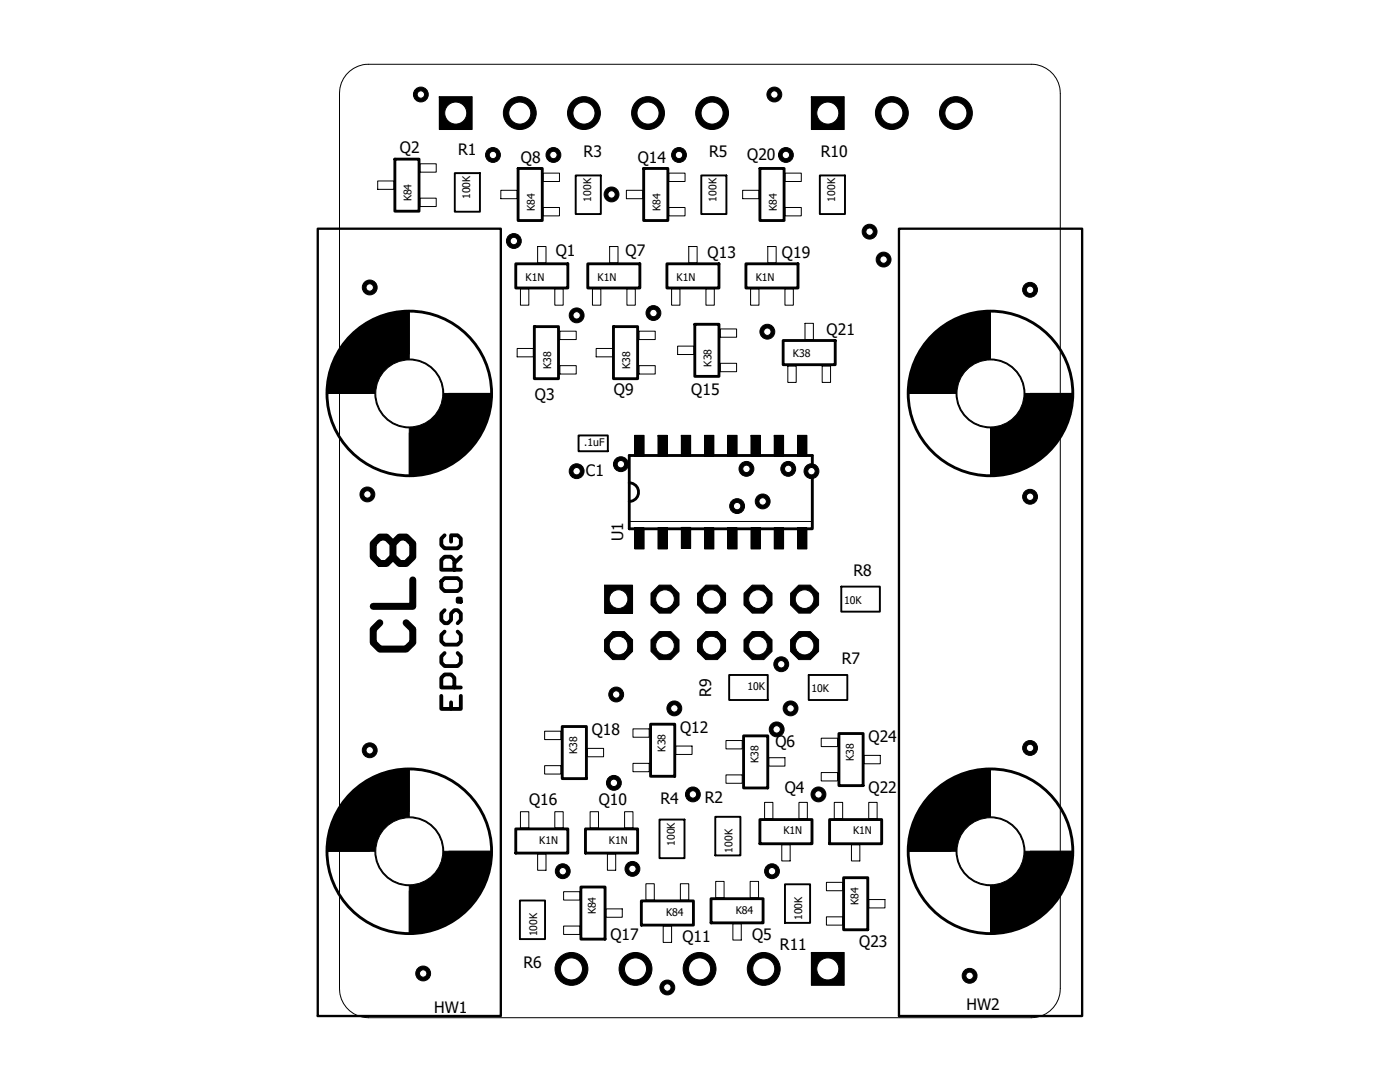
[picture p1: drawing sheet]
<svg xmlns="http://www.w3.org/2000/svg" width="279mm" height="216mm" viewBox="0 0 279 216" stroke-linecap="round" stroke-linejoin="round" font-family="sans-serif">
<path d="M59.4 4.2l160.5 207.5M219.9 4.2l-160.5 207.5" fill="none" stroke="#fff" stroke-width=".2"/>
<path d="M74.5 108.5l1.3-1.3h1.3l1.3 1.3 1.3-1.3h1.3l1.4 1.3v2.6l-1.4 1.3h-1.3l-1.3-1.3-1.3 1.3h-1.3l-1.3-1.3zM78.4 108.5v2.6M82.4 115.7v5.3h-7.9M75.8 124.3l-1.3 1.3v2.6l1.3 1.3h5.2l1.4-1.3v-2.6l-1.4-1.3" fill="none" stroke="#000" stroke-width="1.4"/>
<path d="M88.1 116l.6-.6h2.6l.7 .6v1.3l-.7 .6h-2.6l-.6-.6zM88.7 106.8l-.6 .7v1.3l.6 .6h2.6l.7-.6v-1.3l-.7-.7h-1.3v1.3M90.7 113.7v-2l-.7-.6h-1.3l-.6 .6v2h3.9M91.3 119.4h.7v.7h-.7zM92 111.1l-1.3 1.3M88.1 138.9v2.6h3.9v-2.6M88.7 130.3l-.6 .7v1.2l.6 .7h2.6l.7-.7v-1.2l-.7-.7M88.7 126l-.6 .7v1.3l.6 .6h2.6l.7-.6v-1.3l-.7-.7M88.7 121.8l-.6 .6v1.3l.6 .7h.7l.6-.7v-1.3l.7-.6h.6l.7 .6v1.3l-.7 .7M90.7 137.2v-2l-.7-.6h-1.3l-.6 .6v2h3.9M90 140.1v1.4" fill="none" stroke="#000" stroke-width=".76"/>
<g fill="none" stroke="#000" stroke-width=".2">
<path d="M161.9 19.3h6.6v6.5h-6.6zM161.9 19.3h.1M75.4 36.1h3.2v1.7h-3.2zM83.8 39.5h3.3v1.7h-3.3zM83.8 32.7h3.3v1.7h-3.3zM99.9 38h3.3v1.6h-3.3zM108.4 34.5h3.3v1.7h-3.3zM125 38h3.3v1.6h-3.3zM133.5 34.5h3.2v1.7h-3.2zM148.2 38h3.3v1.6h-3.3zM156.7 34.5h3.2v1.7h-3.2zM103.9 57.6h1.6v3.3h-1.6z"/>
<path d="M107.3 49.2h1.7v3.3h-1.7zM108.4 41.4h3.3v1.7h-3.3zM110.7 57.6h1.7v3.3h-1.7zM118.2 57.6h1.7v3.3h-1.7zM121.7 49.2h1.6v3.3h-1.6zM125.1 57.6h1.7v3.3h-1.7zM133.5 41.4h3.2v1.7h-3.2zM134 57.6h1.7v3.3h-1.7zM137.5 49.2h1.6v3.3h-1.6zM140.9 57.6h1.7v3.3h-1.7zM149.8 57.6h1.7v3.3h-1.7zM153.2 49.2h1.7v3.3h-1.7z"/>
<path d="M156.7 41.4h3.2v1.7h-3.2zM156.7 57.6h1.6v3.3h-1.6zM65.4 78.5h8.4M70 66.9a16.4 16.4 0 0 1 11.7-4.8v14.3a2.11 2.11 0 0 0-2.2 2.1h-14.2a16.2 16.2 0 0 1 4.7-11.6zM79.2 75.8a3.6 3.6 0 0 1 5.7 1 3.6 3.6 0 0 1-2.3 5.2 3.6 3.6 0 0 1-4.5-3.5h1.6a1.95 1.95 0 0 1 2.9-1.7 1.95 1.95 0 0 1 .2 3.4 1.95 1.95 0 0 1-3-1.4l-.1-.3h-1.6a3.5 3.5 0 0 1 1.1-2.7zM81.7 62.3v8.3M89.6 78.5h8.3M103.2 69.5h3.2v1.7h-3.2zM111.7 66.1h3.3v1.7h-3.3zM111.7 73h3.3v1.6h-3.3zM119 69.5h3.2v1.7h-3.2zM127.5 66.1h3.3v1.7h-3.3z"/>
<path d="M127.5 73h3.3v1.6h-3.3zM135.2 69.1h3.3v1.6h-3.3zM143.8 65.6h3.2v1.7h-3.2zM143.8 72.5h3.2v1.7h-3.2zM157.2 73h1.7v3.3h-1.7zM160.7 64.5h1.6v3.3h-1.6zM164.1 73h1.7v3.3h-1.7zM181.4 78.5h8.4M186.1 66.9a16.4 16.4 0 0 1 11.6-4.8v14.3a2.11 2.11 0 0 0-2.1 2.1h-14.3a16.4 16.4 0 0 1 4.8-11.6zM195.3 75.8a3.6 3.6 0 0 1 5.6 1 3.6 3.6 0 0 1-2.4 5.2 3.6 3.6 0 0 1-4.4-3.5h1.6a1.95 1.95 0 0 1 2.8-1.8 1.95 1.95 0 0 1 .4 3.3 1.95 1.95 0 0 1-3.1-1.2l-.1-.3h-1.6a3.6 3.6 0 0 1 1.2-2.7zM197.7 62.3v8.3M205.6 78.5h8.3"/>
<path d="M81.7 80.6a2.12 2.12 0 0 0 2.1-2.1h14.3a16.4 16.4 0 0 1-16.4 16.4zM81.7 86.4v8.4M126.7 86.9h1.8v4.2h-1.8zM126.7 86.9h.1M131.3 86.9h1.9v4.2h-1.9zM131.3 86.9h.1M136 86.9h1.8v4.2h-1.8zM136 86.9h.1M140.6 86.9h1.9v4.2h-1.9zM140.6 86.9h.1M145.2 86.9h1.9v4.2h-1.9zM145.2 86.9h.1"/>
<path d="M149.9 86.9h1.8v4.2h-1.8zM149.9 86.9h.1M154.5 86.9h1.9v4.2h-1.9zM154.5 86.9h.1M159.2 86.9h1.8v4.2h-1.8zM159.2 86.9h.1M197.7 80.6a2.11 2.11 0 0 0 2.1-2.1h14.3a16.4 16.4 0 0 1-16.4 16.4zM197.7 86.4v8.4M125.6 104.1h36.5M126.7 105.3h1.8v4.2h-1.8zM126.7 105.3h.1M131.3 105.3h1.9v4.2h-1.9z"/>
<path d="M131.3 105.3h.1M136 105.2h1.8v4.2h-1.8zM136 105.2h.1M140.6 105.3h1.9v4.2h-1.9zM140.6 105.3h.1M145.2 105.3h1.9v4.2h-1.9zM145.2 105.3h.1M149.9 105.3h1.8v4.2h-1.8zM149.9 105.3h.1M154.5 105.3h1.9v4.2h-1.9zM154.5 105.3h.1M159.2 105.3h1.8v4.2h-1.8z"/>
<path d="M159.2 105.3h.1M70.1 158.2a16.3 16.3 0 0 1 11.6-4.8v14.3a2.13 2.13 0 0 0-2.2 2.2h-14.2a16.2 16.2 0 0 1 4.8-11.7zM81.7 153.6v8.4M108.7 152.8h3.2v1.7h-3.2zM108.7 145.9h3.2v1.7h-3.2zM117.2 149.3h3.3v1.7h-3.3zM126.3 152.3h3.3v1.7h-3.3zM126.3 145.4h3.3v1.7h-3.3zM134.9 148.9h3.2v1.6h-3.2zM144.9 154.6h3.2v1.7h-3.2zM144.9 147.8h3.2v1.6h-3.2zM153.4 151.2h3.3v1.7h-3.3z"/>
<path d="M163.9 154.2h3.3v1.6h-3.3zM163.9 147.3h3.3v1.7h-3.3zM172.4 150.7h3.3v1.7h-3.3zM186.1 158.2a16.3 16.3 0 0 1 11.6-4.8v14.3a2.13 2.13 0 0 0-2.1 2.2h-14.3a16.4 16.4 0 0 1 4.8-11.7zM197.7 153.6v8.4M65.4 169.9h8.4M79.2 167.2a3.6 3.6 0 0 1 5.7 .9 3.6 3.6 0 0 1-2.3 5.2 3.6 3.6 0 0 1-4.5-3.4h1.6a1.95 1.95 0 0 1 2.9-1.7 1.95 1.95 0 0 1 .2 3.3 1.95 1.95 0 0 1-3-1.3l-.1-.3h-1.6a3.5 3.5 0 0 1 1.1-2.7zM81.7 177.8v8.3M83.8 169.9h14.3a16.4 16.4 0 0 1-16.4 16.4v-14.3a2.15 2.15 0 0 0 2.1-2.1zM89.6 169.9h8.3M103.9 162h1.6v3.2h-1.6zM107.3 170.4h1.7v3.3h-1.7z"/>
<path d="M110.7 162h1.7v3.2h-1.7zM112.5 177.9h3.2v1.7h-3.2zM117.8 162h1.6v3.2h-1.6zM121.2 170.4h1.7v3.3h-1.7zM124.7 162h1.6v3.2h-1.6zM128.9 176.3h1.7v3.3h-1.7zM135.8 176.3h1.7v3.3h-1.7zM142.8 175.9h1.7v3.2h-1.7zM149.7 175.9h1.7v3.2h-1.7zM152.6 160.1h1.6v3.2h-1.6zM156 168.6h1.7v3.2h-1.7zM159.4 160.1h1.7v3.2h-1.7z"/>
<path d="M164.9 176.1h3.3v1.6h-3.3zM166.5 160.1h1.7v3.2h-1.7zM169.9 168.6h1.7v3.2h-1.7zM173.4 160.1h1.6v3.2h-1.6zM173.4 179.5h3.2v1.7h-3.2zM181.4 169.9h8.4M195.2 167.2a3.6 3.6 0 0 1 5.7 1 3.6 3.6 0 0 1-2.3 5.2 3.6 3.6 0 0 1-4.5-3.5h1.6a1.95 1.95 0 0 1 2.8-1.9 1.95 1.95 0 0 1 .4 3.3 1.95 1.95 0 0 1-3.1-1.1l-.1-.3h-1.6a3.7 3.7 0 0 1 1.1-2.7zM197.7 172a2.13 2.13 0 0 0 2.1-2.1h14.3a16.4 16.4 0 0 1-16.4 16.4zM197.7 177.8v8.3M205.6 169.9h8.3M112.5 184.8h3.2v1.7h-3.2zM120.9 181.4h3.3v1.6h-3.3z"/>
<path d="M132.4 184.8h1.6v3.2h-1.6zM146.3 184.3h1.6v3.3h-1.6zM164.9 182.9h3.3v1.7h-3.3z"/>
</g>
<g fill="#000">
<path d="M79.2 75.8a3.6 3.6 0 0 1 5.7 1 3.6 3.6 0 0 1-2.3 5.2 3.6 3.6 0 0 1-4.5-3.5h1.6a1.95 1.95 0 0 1 2.9-1.7 1.95 1.95 0 0 1 .2 3.4 1.95 1.95 0 0 1-3-1.4l-.1-.3h-1.6a3.5 3.5 0 0 1 1.1-2.7z" fill-rule="evenodd"/>
<path d="M70 66.9a16.4 16.4 0 0 1 11.7-4.8v14.3a2.11 2.11 0 0 0-2.2 2.1h-14.2a16.2 16.2 0 0 1 4.7-11.6z" fill-rule="evenodd"/>
<path d="M195.3 75.8a3.6 3.6 0 0 1 5.6 1 3.6 3.6 0 0 1-2.4 5.2 3.6 3.6 0 0 1-4.4-3.5h1.6a1.95 1.95 0 0 1 2.8-1.8 1.95 1.95 0 0 1 .4 3.3 1.95 1.95 0 0 1-3.1-1.2l-.1-.3h-1.6a3.6 3.6 0 0 1 1.2-2.7z" fill-rule="evenodd"/>
<path d="M186.1 66.9a16.4 16.4 0 0 1 11.6-4.8v14.3a2.11 2.11 0 0 0-2.1 2.1h-14.3a16.4 16.4 0 0 1 4.8-11.6z" fill-rule="evenodd"/>
<path d="M81.7 80.6a2.12 2.12 0 0 0 2.1-2.1h14.3a16.4 16.4 0 0 1-16.4 16.4z" fill-rule="evenodd"/>
<path d="M197.7 80.6a2.11 2.11 0 0 0 2.1-2.1h14.3a16.4 16.4 0 0 1-16.4 16.4z" fill-rule="evenodd"/>
<path d="M79.2 167.2a3.6 3.6 0 0 1 5.7 .9 3.6 3.6 0 0 1-2.3 5.2 3.6 3.6 0 0 1-4.5-3.4h1.6a1.95 1.95 0 0 1 2.9-1.7 1.95 1.95 0 0 1 .2 3.3 1.95 1.95 0 0 1-3-1.3l-.1-.3h-1.6a3.5 3.5 0 0 1 1.1-2.7z" fill-rule="evenodd"/>
<path d="M83.8 169.9h14.3a16.4 16.4 0 0 1-16.4 16.4v-14.3a2.15 2.15 0 0 0 2.1-2.1z" fill-rule="evenodd"/>
<path d="M70.1 158.2a16.3 16.3 0 0 1 11.6-4.8v14.3a2.13 2.13 0 0 0-2.2 2.2h-14.2a16.2 16.2 0 0 1 4.8-11.7z" fill-rule="evenodd"/>
<path d="M195.2 167.2a3.6 3.6 0 0 1 5.7 1 3.6 3.6 0 0 1-2.3 5.2 3.6 3.6 0 0 1-4.5-3.5h1.6a1.95 1.95 0 0 1 2.8-1.9 1.95 1.95 0 0 1 .4 3.3 1.95 1.95 0 0 1-3.1-1.1l-.1-.3h-1.6a3.7 3.7 0 0 1 1.1-2.7z" fill-rule="evenodd"/>
<path d="M197.7 172a2.13 2.13 0 0 0 2.1-2.1h14.3a16.4 16.4 0 0 1-16.4 16.4z" fill-rule="evenodd"/>
<path d="M186.1 158.2a16.3 16.3 0 0 1 11.6-4.8v14.3a2.13 2.13 0 0 0-2.1 2.2h-14.3a16.4 16.4 0 0 1 4.8-11.7z" fill-rule="evenodd"/>
</g>
<g fill="none" stroke="#000" stroke-width=".57">
<path d="M78.8 31.7h4.8v10.4h-4.8zM103.4 33.6h4.8v10.4h-4.8zM128.5 33.6h4.8v10.4h-4.8zM151.7 33.6h4.8v10.4h-4.8zM102.9 52.6h10.4v4.9h-10.4zM117.3 52.6h10.4v4.9h-10.4zM133.1 52.6h10.4v4.9h-10.4zM148.9 52.6h10.4v4.9h-10.4zM106.6 65.2h4.9v10.4h-4.9zM122.4 65.2h4.9v10.4h-4.9zM138.7 64.7h4.8v10.4h-4.8zM156.3 67.9h10.4v4.9h-10.4z"/>
<path d="M125.6 96.4a1.85 1.85 0 0 1 1.8 1.8 1.85 1.85 0 0 1-1.8 1.9M125.6 90.9h36.5v14.6h-36.5zM112.2 145h4.8v10.4h-4.8zM129.8 144.5h4.9v10.4h-4.9zM148.4 146.8h4.8v10.4h-4.8zM167.4 146.4h4.9v10.4h-4.9zM102.9 165.4h10.4v4.8h-10.4zM115.9 177h4.9v10.4h-4.9zM116.8 165.4h10.5v4.8h-10.5zM128 179.8h10.4v4.8h-10.4zM141.9 179.3h10.4v4.8h-10.4zM151.7 163.5h10.4v4.9h-10.4z"/>
<path d="M165.6 163.5h10.4v4.9h-10.4zM168.4 175.1h4.8v10.4h-4.8z"/>
<circle cx="81.7" cy="78.5" r="16.4"/>
<circle cx="81.7" cy="78.5" r="6.7"/>
<circle cx="197.7" cy="78.5" r="16.4"/>
<circle cx="197.7" cy="78.5" r="6.7"/>
<circle cx="81.7" cy="169.9" r="16.4"/>
<circle cx="81.7" cy="169.9" r="6.7"/>
<circle cx="197.7" cy="169.9" r="16.4"/>
<circle cx="197.7" cy="169.9" r="6.7"/>
</g>
<path d="M63.4 45.6h36.5v157.1h-36.5zM179.4 45.6h36.6v157.1h-36.6z" fill="none" stroke="#000" stroke-width=".47"/>
<g fill="#000">
<path d="M161.9 19.3h6.6v6.5h-6.6zM126.7 86.9h1.8v4.2h-1.8zM131.3 86.9h1.9v4.2h-1.9zM136 86.9h1.8v4.2h-1.8zM140.6 86.9h1.9v4.2h-1.9zM145.2 86.9h1.9v4.2h-1.9zM149.9 86.9h1.8v4.2h-1.8zM154.5 86.9h1.9v4.2h-1.9zM159.2 86.9h1.8v4.2h-1.8zM126.7 105.3h1.8v4.2h-1.8zM131.3 105.3h1.9v4.2h-1.9zM136 105.2h1.8v4.2h-1.8z"/>
<path d="M140.6 105.3h1.9v4.2h-1.9zM145.2 105.3h1.9v4.2h-1.9zM149.9 105.3h1.8v4.2h-1.8zM154.5 105.3h1.9v4.2h-1.9zM159.2 105.3h1.8v4.2h-1.8z"/>
</g>
<path d="M90.8 34.5h5v7.7h-5zM114.9 35h5v7.7h-5zM140 35h5v7.7h-5zM163.6 35h5v7.7h-5zM115.5 86.9h5.8v3.1h-5.8zM167.9 117.1h7.7v4.9h-7.7zM145.5 134.7h7.7v5h-7.7zM161.4 134.7h7.7v5h-7.7zM103.8 179.7h5v7.7h-5zM131.6 163.5h5v7.7h-5zM142.7 163h5.1v7.7h-5.1zM156.7 176.4h5v7.7h-5z" fill="none" stroke="#000" stroke-width=".38"/>
<circle cx="165.2" cy="22.6" r="2.2" fill="#fff"/>
<g fill="none" stroke="#000" stroke-width=".2">
<circle cx="165.2" cy="22.6" r="2.2"/>
<circle cx="178" cy="22.6" r="3.3"/>
</g>
<circle cx="178" cy="22.6" r="3.3" fill="#000"/>
<circle cx="178" cy="22.6" r="2.2" fill="#fff"/>
<g fill="none" stroke="#000" stroke-width=".2">
<circle cx="178" cy="22.6" r="2.2"/>
<circle cx="190.8" cy="22.6" r="3.3"/>
</g>
<circle cx="190.8" cy="22.6" r="3.3" fill="#000"/>
<circle cx="190.8" cy="22.6" r="2.2" fill="#fff"/>
<g fill="none" stroke="#000" stroke-width=".2">
<path d="M120.6 116.8h5.6v5.5h-5.6zM120.6 116.8h.1"/>
<circle cx="190.8" cy="22.6" r="2.2"/>
</g>
<path d="M120.6 116.8h5.6v5.5h-5.6z" fill="#000"/>
<circle cx="123.4" cy="119.5" r="1.87" fill="#fff"/>
<g fill="none" stroke="#000" stroke-width=".2">
<circle cx="123.4" cy="119.5" r="1.87"/>
<circle cx="123.4" cy="128.8" r="3"/>
</g>
<circle cx="123.4" cy="128.8" r="3" fill="#000"/>
<circle cx="123.4" cy="128.8" r="1.87" fill="#fff"/>
<g fill="none" stroke="#000" stroke-width=".2">
<circle cx="132.7" cy="119.5" r="3"/>
<circle cx="123.4" cy="128.8" r="1.87"/>
</g>
<circle cx="132.7" cy="119.5" r="3" fill="#000"/>
<circle cx="132.7" cy="119.5" r="1.87" fill="#fff"/>
<g fill="none" stroke="#000" stroke-width=".2">
<circle cx="132.7" cy="119.5" r="1.87"/>
<circle cx="132.7" cy="128.8" r="3"/>
</g>
<circle cx="132.7" cy="128.8" r="3" fill="#000"/>
<circle cx="132.7" cy="128.8" r="1.87" fill="#fff"/>
<g fill="none" stroke="#000" stroke-width=".2">
<circle cx="142" cy="119.5" r="3"/>
<circle cx="132.7" cy="128.8" r="1.87"/>
</g>
<circle cx="142" cy="119.5" r="3" fill="#000"/>
<circle cx="142" cy="119.5" r="1.87" fill="#fff"/>
<g fill="none" stroke="#000" stroke-width=".2">
<circle cx="142" cy="119.5" r="1.87"/>
<circle cx="142" cy="128.8" r="3"/>
</g>
<circle cx="142" cy="128.8" r="3" fill="#000"/>
<circle cx="142" cy="128.8" r="1.87" fill="#fff"/>
<g fill="none" stroke="#000" stroke-width=".2">
<circle cx="151.3" cy="119.5" r="3"/>
<circle cx="142" cy="128.8" r="1.87"/>
</g>
<circle cx="151.3" cy="119.5" r="3" fill="#000"/>
<circle cx="151.3" cy="119.5" r="1.87" fill="#fff"/>
<g fill="none" stroke="#000" stroke-width=".2">
<circle cx="151.3" cy="119.5" r="1.87"/>
<circle cx="151.3" cy="128.8" r="3"/>
</g>
<circle cx="151.3" cy="128.8" r="3" fill="#000"/>
<circle cx="151.3" cy="128.8" r="1.87" fill="#fff"/>
<g fill="none" stroke="#000" stroke-width=".2">
<circle cx="160.6" cy="119.5" r="3"/>
<circle cx="151.3" cy="128.8" r="1.87"/>
</g>
<circle cx="160.6" cy="119.5" r="3" fill="#000"/>
<circle cx="160.6" cy="119.5" r="1.87" fill="#fff"/>
<g fill="none" stroke="#000" stroke-width=".2">
<circle cx="160.6" cy="119.5" r="1.87"/>
<circle cx="160.6" cy="128.8" r="3"/>
</g>
<circle cx="160.6" cy="128.8" r="3" fill="#000"/>
<circle cx="160.6" cy="128.8" r="1.87" fill="#fff"/>
<g fill="none" stroke="#000" stroke-width=".2">
<path d="M87.7 19.3h6.5v6.5h-6.5zM87.7 19.3h.1"/>
<circle cx="160.6" cy="128.8" r="1.87"/>
</g>
<path d="M87.7 19.3h6.5v6.5h-6.5z" fill="#000"/>
<circle cx="91" cy="22.6" r="2.2" fill="#fff"/>
<g fill="none" stroke="#000" stroke-width=".2">
<circle cx="91" cy="22.6" r="2.2"/>
<circle cx="103.7" cy="22.6" r="3.3"/>
</g>
<circle cx="103.7" cy="22.6" r="3.3" fill="#000"/>
<circle cx="103.7" cy="22.6" r="2.2" fill="#fff"/>
<g fill="none" stroke="#000" stroke-width=".2">
<circle cx="103.7" cy="22.6" r="2.2"/>
<circle cx="116.5" cy="22.6" r="3.3"/>
</g>
<circle cx="116.5" cy="22.6" r="3.3" fill="#000"/>
<circle cx="116.5" cy="22.6" r="2.2" fill="#fff"/>
<g fill="none" stroke="#000" stroke-width=".2">
<circle cx="116.5" cy="22.6" r="2.2"/>
<circle cx="129.3" cy="22.6" r="3.3"/>
</g>
<circle cx="129.3" cy="22.6" r="3.3" fill="#000"/>
<circle cx="129.3" cy="22.6" r="2.2" fill="#fff"/>
<g fill="none" stroke="#000" stroke-width=".2">
<circle cx="129.3" cy="22.6" r="2.2"/>
<circle cx="142.1" cy="22.6" r="3.3"/>
</g>
<circle cx="142.1" cy="22.6" r="3.3" fill="#000"/>
<circle cx="142.1" cy="22.6" r="2.2" fill="#fff"/>
<g fill="none" stroke="#000" stroke-width=".2">
<path d="M161.9 190.1h6.6v6.5h-6.6zM161.9 190.1h.1"/>
<circle cx="142.1" cy="22.6" r="2.2"/>
</g>
<path d="M161.9 190.1h6.6v6.5h-6.6z" fill="#000"/>
<circle cx="165.2" cy="193.3" r="2.2" fill="#fff"/>
<g fill="none" stroke="#000" stroke-width=".2">
<circle cx="152.4" cy="193.3" r="3.3"/>
<circle cx="165.2" cy="193.3" r="2.2"/>
</g>
<circle cx="152.4" cy="193.3" r="3.3" fill="#000"/>
<circle cx="152.4" cy="193.3" r="2.2" fill="#fff"/>
<g fill="none" stroke="#000" stroke-width=".2">
<circle cx="139.6" cy="193.3" r="3.3"/>
<circle cx="152.4" cy="193.3" r="2.2"/>
</g>
<circle cx="139.6" cy="193.3" r="3.3" fill="#000"/>
<circle cx="139.6" cy="193.3" r="2.2" fill="#fff"/>
<g fill="none" stroke="#000" stroke-width=".2">
<circle cx="126.8" cy="193.3" r="3.3"/>
<circle cx="139.6" cy="193.3" r="2.2"/>
</g>
<circle cx="126.8" cy="193.3" r="3.3" fill="#000"/>
<circle cx="126.8" cy="193.3" r="2.2" fill="#fff"/>
<g fill="none" stroke="#000" stroke-width=".2">
<circle cx="114" cy="193.3" r="3.3"/>
<circle cx="126.8" cy="193.3" r="2.2"/>
</g>
<circle cx="114" cy="193.3" r="3.3" fill="#000"/>
<circle cx="114" cy="193.3" r="2.2" fill="#fff"/>
<g fill="none" stroke="#000" stroke-width=".2">
<circle cx="115.1" cy="94" r="1.48"/>
<circle cx="114" cy="193.3" r="2.2"/>
</g>
<circle cx="115.1" cy="94" r="1.48" fill="#000"/>
<circle cx="115.1" cy="94" r=".74" fill="#fff"/>
<g fill="none" stroke="#000" stroke-width=".2">
<circle cx="73.8" cy="57.4" r="1.48"/>
<circle cx="115.1" cy="94" r=".74"/>
</g>
<circle cx="73.8" cy="57.4" r="1.48" fill="#000"/>
<circle cx="73.8" cy="57.4" r=".74" fill="#fff"/>
<g fill="none" stroke="#000" stroke-width=".2">
<circle cx="84" cy="18.9" r="1.48"/>
<circle cx="73.8" cy="57.4" r=".74"/>
</g>
<circle cx="84" cy="18.9" r="1.48" fill="#000"/>
<circle cx="84" cy="18.9" r=".74" fill="#fff"/>
<g fill="none" stroke="#000" stroke-width=".2">
<circle cx="84" cy="18.9" r=".74"/>
<circle cx="154.5" cy="18.9" r="1.48"/>
</g>
<circle cx="154.5" cy="18.9" r="1.48" fill="#000"/>
<circle cx="154.5" cy="18.9" r=".74" fill="#fff"/>
<g fill="none" stroke="#000" stroke-width=".2">
<circle cx="154.5" cy="18.9" r=".74"/>
<circle cx="205.6" cy="57.8" r="1.48"/>
</g>
<circle cx="205.6" cy="57.8" r="1.48" fill="#000"/>
<circle cx="205.6" cy="57.8" r=".74" fill="#fff"/>
<g fill="none" stroke="#000" stroke-width=".2">
<circle cx="176.3" cy="51.8" r="1.48"/>
<circle cx="205.6" cy="57.8" r=".74"/>
</g>
<circle cx="176.3" cy="51.8" r="1.48" fill="#000"/>
<circle cx="176.3" cy="51.8" r=".74" fill="#fff"/>
<g fill="none" stroke="#000" stroke-width=".2">
<circle cx="176.3" cy="51.8" r=".74"/>
<circle cx="153.1" cy="66.2" r="1.48"/>
</g>
<circle cx="153.1" cy="66.2" r="1.48" fill="#000"/>
<circle cx="153.1" cy="66.2" r=".74" fill="#fff"/>
<g fill="none" stroke="#000" stroke-width=".2">
<circle cx="130.4" cy="62.5" r="1.48"/>
<circle cx="153.1" cy="66.2" r=".74"/>
</g>
<circle cx="130.4" cy="62.5" r="1.48" fill="#000"/>
<circle cx="130.4" cy="62.5" r=".74" fill="#fff"/>
<g fill="none" stroke="#000" stroke-width=".2">
<circle cx="115.1" cy="62.9" r="1.48"/>
<circle cx="130.4" cy="62.5" r=".74"/>
</g>
<circle cx="115.1" cy="62.9" r="1.48" fill="#000"/>
<circle cx="115.1" cy="62.9" r=".74" fill="#fff"/>
<g fill="none" stroke="#000" stroke-width=".2">
<circle cx="115.1" cy="62.9" r=".74"/>
<circle cx="73.3" cy="98.7" r="1.48"/>
</g>
<circle cx="73.3" cy="98.7" r="1.48" fill="#000"/>
<circle cx="73.3" cy="98.7" r=".74" fill="#fff"/>
<g fill="none" stroke="#000" stroke-width=".2">
<circle cx="73.3" cy="98.7" r=".74"/>
<circle cx="73.8" cy="149.7" r="1.48"/>
</g>
<circle cx="73.8" cy="149.7" r="1.48" fill="#000"/>
<circle cx="73.8" cy="149.7" r=".74" fill="#fff"/>
<g fill="none" stroke="#000" stroke-width=".2">
<circle cx="73.8" cy="149.7" r=".74"/>
<circle cx="84.5" cy="194.2" r="1.48"/>
</g>
<circle cx="84.5" cy="194.2" r="1.48" fill="#000"/>
<circle cx="84.5" cy="194.2" r=".74" fill="#fff"/>
<g fill="none" stroke="#000" stroke-width=".2">
<circle cx="84.5" cy="194.2" r=".74"/>
<circle cx="133.2" cy="197" r="1.48"/>
</g>
<circle cx="133.2" cy="197" r="1.48" fill="#000"/>
<circle cx="133.2" cy="197" r=".74" fill="#fff"/>
<g fill="none" stroke="#000" stroke-width=".2">
<circle cx="133.2" cy="197" r=".74"/>
<circle cx="193.5" cy="194.7" r="1.48"/>
</g>
<circle cx="193.5" cy="194.7" r="1.48" fill="#000"/>
<circle cx="193.5" cy="194.7" r=".74" fill="#fff"/>
<g fill="none" stroke="#000" stroke-width=".2">
<circle cx="205.6" cy="149.2" r="1.48"/>
<circle cx="193.5" cy="194.7" r=".74"/>
</g>
<circle cx="205.6" cy="149.2" r="1.48" fill="#000"/>
<circle cx="205.6" cy="149.2" r=".74" fill="#fff"/>
<g fill="none" stroke="#000" stroke-width=".2">
<circle cx="205.6" cy="99.1" r="1.48"/>
<circle cx="205.6" cy="149.2" r=".74"/>
</g>
<circle cx="205.6" cy="99.1" r="1.48" fill="#000"/>
<circle cx="205.6" cy="99.1" r=".74" fill="#fff"/>
<g fill="none" stroke="#000" stroke-width=".2">
<circle cx="205.6" cy="99.1" r=".74"/>
<circle cx="163.3" cy="158.5" r="1.48"/>
</g>
<circle cx="163.3" cy="158.5" r="1.48" fill="#000"/>
<circle cx="163.3" cy="158.5" r=".74" fill="#fff"/>
<g fill="none" stroke="#000" stroke-width=".2">
<circle cx="122.5" cy="156.2" r="1.48"/>
<circle cx="163.3" cy="158.5" r=".74"/>
</g>
<circle cx="122.5" cy="156.2" r="1.48" fill="#000"/>
<circle cx="122.5" cy="156.2" r=".74" fill="#fff"/>
<g fill="none" stroke="#000" stroke-width=".2">
<circle cx="123.9" cy="92.6" r="1.48"/>
<circle cx="122.5" cy="156.2" r=".74"/>
</g>
<circle cx="123.9" cy="92.6" r="1.48" fill="#000"/>
<circle cx="123.9" cy="92.6" r=".74" fill="#fff"/>
<g fill="none" stroke="#000" stroke-width=".2">
<circle cx="123.9" cy="92.6" r=".74"/>
<circle cx="161.9" cy="94" r="1.48"/>
</g>
<circle cx="161.9" cy="94" r="1.48" fill="#000"/>
<circle cx="161.9" cy="94" r=".74" fill="#fff"/>
<g fill="none" stroke="#000" stroke-width=".2">
<circle cx="161.9" cy="94" r=".74"/>
<circle cx="134.6" cy="141.4" r="1.48"/>
</g>
<circle cx="134.6" cy="141.4" r="1.48" fill="#000"/>
<circle cx="134.6" cy="141.4" r=".74" fill="#fff"/>
<g fill="none" stroke="#000" stroke-width=".2">
<circle cx="149" cy="93.6" r="1.48"/>
<circle cx="134.6" cy="141.4" r=".74"/>
</g>
<circle cx="149" cy="93.6" r="1.48" fill="#000"/>
<circle cx="149" cy="93.6" r=".74" fill="#fff"/>
<g fill="none" stroke="#000" stroke-width=".2">
<circle cx="149" cy="93.6" r=".74"/>
<circle cx="157.8" cy="141.4" r="1.48"/>
</g>
<circle cx="157.8" cy="141.4" r="1.48" fill="#000"/>
<circle cx="157.8" cy="141.4" r=".74" fill="#fff"/>
<g fill="none" stroke="#000" stroke-width=".2">
<circle cx="152.2" cy="100.1" r="1.48"/>
<circle cx="157.8" cy="141.4" r=".74"/>
</g>
<circle cx="152.2" cy="100.1" r="1.48" fill="#000"/>
<circle cx="152.2" cy="100.1" r=".74" fill="#fff"/>
<g fill="none" stroke="#000" stroke-width=".2">
<circle cx="152.2" cy="100.1" r=".74"/>
<circle cx="123" cy="138.6" r="1.48"/>
</g>
<circle cx="123" cy="138.6" r="1.48" fill="#000"/>
<circle cx="123" cy="138.6" r=".74" fill="#fff"/>
<g fill="none" stroke="#000" stroke-width=".2">
<circle cx="157.3" cy="93.6" r="1.48"/>
<circle cx="123" cy="138.6" r=".74"/>
</g>
<circle cx="157.3" cy="93.6" r="1.48" fill="#000"/>
<circle cx="157.3" cy="93.6" r=".74" fill="#fff"/>
<g fill="none" stroke="#000" stroke-width=".2">
<circle cx="157.3" cy="93.6" r=".74"/>
<circle cx="155" cy="145.5" r="1.48"/>
</g>
<circle cx="155" cy="145.5" r="1.48" fill="#000"/>
<circle cx="155" cy="145.5" r=".74" fill="#fff"/>
<g fill="none" stroke="#000" stroke-width=".2">
<circle cx="98.4" cy="30.9" r="1.48"/>
<circle cx="155" cy="145.5" r=".74"/>
</g>
<circle cx="98.4" cy="30.9" r="1.48" fill="#000"/>
<circle cx="98.4" cy="30.9" r=".74" fill="#fff"/>
<g fill="none" stroke="#000" stroke-width=".2">
<circle cx="98.4" cy="30.9" r=".74"/>
<circle cx="156.8" cy="30.9" r="1.48"/>
</g>
<circle cx="156.8" cy="30.9" r="1.48" fill="#000"/>
<circle cx="156.8" cy="30.9" r=".74" fill="#fff"/>
<g fill="none" stroke="#000" stroke-width=".2">
<circle cx="135.5" cy="30.9" r="1.48"/>
<circle cx="156.8" cy="30.9" r=".74"/>
</g>
<circle cx="135.5" cy="30.9" r="1.48" fill="#000"/>
<circle cx="135.5" cy="30.9" r=".74" fill="#fff"/>
<g fill="none" stroke="#000" stroke-width=".2">
<circle cx="110.4" cy="30.9" r="1.48"/>
<circle cx="135.5" cy="30.9" r=".74"/>
</g>
<circle cx="110.4" cy="30.9" r="1.48" fill="#000"/>
<circle cx="110.4" cy="30.9" r=".74" fill="#fff"/>
<g fill="none" stroke="#000" stroke-width=".2">
<circle cx="110.4" cy="30.9" r=".74"/>
<circle cx="138.3" cy="158.5" r="1.48"/>
</g>
<circle cx="138.3" cy="158.5" r="1.48" fill="#000"/>
<circle cx="138.3" cy="158.5" r=".74" fill="#fff"/>
<g fill="none" stroke="#000" stroke-width=".2">
<circle cx="173.5" cy="46.2" r="1.48"/>
<circle cx="138.3" cy="158.5" r=".74"/>
</g>
<circle cx="173.5" cy="46.2" r="1.48" fill="#000"/>
<circle cx="173.5" cy="46.2" r=".74" fill="#fff"/>
<g fill="none" stroke="#000" stroke-width=".2">
<circle cx="102.6" cy="48.1" r="1.48"/>
<circle cx="173.5" cy="46.2" r=".74"/>
</g>
<circle cx="102.6" cy="48.1" r="1.48" fill="#000"/>
<circle cx="102.6" cy="48.1" r=".74" fill="#fff"/>
<g fill="none" stroke="#000" stroke-width=".2">
<circle cx="122" cy="38.8" r="1.48"/>
<circle cx="102.6" cy="48.1" r=".74"/>
</g>
<circle cx="122" cy="38.8" r="1.48" fill="#000"/>
<circle cx="122" cy="38.8" r=".74" fill="#fff"/>
<g fill="none" stroke="#000" stroke-width=".2">
<circle cx="122" cy="38.8" r=".74"/>
<circle cx="154.1" cy="173.8" r="1.48"/>
</g>
<circle cx="154.1" cy="173.8" r="1.48" fill="#000"/>
<circle cx="154.1" cy="173.8" r=".74" fill="#fff"/>
<g fill="none" stroke="#000" stroke-width=".2">
<circle cx="126.2" cy="173.4" r="1.48"/>
<circle cx="154.1" cy="173.8" r=".74"/>
</g>
<circle cx="126.2" cy="173.4" r="1.48" fill="#000"/>
<circle cx="126.2" cy="173.4" r=".74" fill="#fff"/>
<g fill="none" stroke="#000" stroke-width=".2">
<circle cx="112.3" cy="173.8" r="1.48"/>
<circle cx="126.2" cy="173.4" r=".74"/>
</g>
<circle cx="112.3" cy="173.8" r="1.48" fill="#000"/>
<circle cx="112.3" cy="173.8" r=".74" fill="#fff"/>
<g fill="none" stroke="#000" stroke-width=".2">
<circle cx="147.1" cy="101" r="1.48"/>
<circle cx="112.3" cy="173.8" r=".74"/>
</g>
<circle cx="147.1" cy="101" r="1.48" fill="#000"/>
<circle cx="147.1" cy="101" r=".74" fill="#fff"/>
<g fill="none" stroke="#000" stroke-width=".2">
<circle cx="147.1" cy="101" r=".74"/>
<circle cx="155.9" cy="132.5" r="1.48"/>
</g>
<circle cx="155.9" cy="132.5" r="1.48" fill="#000"/>
<circle cx="155.9" cy="132.5" r=".74" fill="#fff"/>
<g fill="none" stroke="#000" stroke-width=".2">
<path d="M69.2 14.8a5.8 5.8 0 0 1 4.4-2h132.2a5.8 5.8 0 0 1 5.8 5.8v178.7a5.8 5.8 0 0 1-5.8 5.8h-132.2a5.8 5.8 0 0 1-5.8-5.8v-178.7a5.8 5.8 0 0 1 1.4-3.8z"/>
<circle cx="155.9" cy="132.5" r=".74"/>
<circle cx="81.7" cy="169.9" r="6.7"/>
</g>
<circle cx="81.7" cy="169.9" r="6.7" fill="#fff"/>
<g fill="none" stroke="#000" stroke-width=".2">
<circle cx="81.7" cy="78.5" r="6.7"/>
<circle cx="81.7" cy="169.9" r="6.7"/>
</g>
<circle cx="81.7" cy="78.5" r="6.7" fill="#fff"/>
<g fill="none" stroke="#000" stroke-width=".2">
<circle cx="81.7" cy="78.5" r="6.7"/>
<circle cx="197.7" cy="169.9" r="6.7"/>
</g>
<circle cx="197.7" cy="169.9" r="6.7" fill="#fff"/>
<g fill="none" stroke="#000" stroke-width=".2">
<circle cx="197.7" cy="78.5" r="6.7"/>
<circle cx="197.7" cy="169.9" r="6.7"/>
</g>
<circle cx="197.7" cy="78.5" r="6.7" fill="#fff"/>
<circle cx="197.7" cy="78.5" r="6.7" fill="none" stroke="#000" stroke-width=".2"/>
<g font-size="3.1">
<text x="79.8" y="30.6">Q2</text>
<text x="91.4" y="30.9">R1</text>
<text x="103.9" y="32.4">Q8</text>
<text x="116.5" y="31.4">R3</text>
<text x="127.3" y="32.4">Q14</text>
<text x="141.5" y="31.4">R5</text>
<text x="149.1" y="32">Q20</text>
<text x="163.8" y="31.4">R10</text>
<text x="110.9" y="51">Q1</text>
<text x="124.8" y="51">Q7</text>
<text x="141.2" y="51.5">Q13</text>
<text x="156.1" y="51.5">Q19</text>
<text x="165" y="66.9">Q21</text>
<text x="106.7" y="79.8">Q3</text>
<text x="122.5" y="78.8">Q9</text>
<text x="138" y="78.8">Q15</text>
<text x="116.9" y="95">C1</text>
<text x="124.4" y="107.9" transform="rotate(-90 124.4 107.9)">U1</text>
<text x="170.3" y="114.9">R8</text>
<text x="168" y="132.5">R7</text>
<text x="141.9" y="139" transform="rotate(-90 141.9 139)">R9</text>
<text x="118.1" y="146.7">Q18</text>
<text x="135.7" y="146.2">Q12</text>
<text x="154.8" y="149">Q6</text>
<text x="173.3" y="148.1">Q24</text>
<text x="105.6" y="160.6">Q16</text>
<text x="119.5" y="160.6">Q10</text>
<text x="131.8" y="160.4">R4</text>
<text x="140.7" y="160.3">R2</text>
<text x="156.6" y="158.3">Q4</text>
<text x="173.3" y="158.3">Q22</text>
<text x="121.8" y="187.5">Q17</text>
<text x="136.2" y="188">Q11</text>
<text x="150.1" y="187.5">Q5</text>
<text x="155.7" y="189.5">R11</text>
<text x="171.5" y="188.9">Q23</text>
<text x="104.5" y="193.2">R6</text>
<text x="86.6" y="202.1">HW1</text>
<text x="192.9" y="201.6">HW2</text>
</g>
<g font-size="2.1">
<text x="82.1" y="40.2" transform="rotate(-90 82.1 40.2)">K84</text>
<text x="93.8" y="39.8" transform="rotate(-90 93.8 39.8)">100K</text>
<text x="118" y="40.2" transform="rotate(-90 118 40.2)">100K</text>
<text x="143" y="40.2" transform="rotate(-90 143 40.2)">100K</text>
<text x="166.7" y="40.2" transform="rotate(-90 166.7 40.2)">100K</text>
<text x="106.7" y="42.1" transform="rotate(-90 106.7 42.1)">K84</text>
<text x="131.8" y="42.1" transform="rotate(-90 131.8 42.1)">K84</text>
<text x="155" y="42.1" transform="rotate(-90 155 42.1)">K84</text>
<text x="104.9" y="56">K1N</text>
<text x="119.3" y="56">K1N</text>
<text x="135" y="56">K1N</text>
<text x="150.8" y="56">K1N</text>
<text x="158.2" y="71.3">K38</text>
<text x="110" y="73.6" transform="rotate(-90 110 73.6)">K38</text>
<text x="125.8" y="73.6" transform="rotate(-90 125.8 73.6)">K38</text>
<text x="142" y="73.2" transform="rotate(-90 142 73.2)">K38</text>
<text x="116.6" y="89">.1uF</text>
<text x="168.4" y="120.5">10K</text>
<text x="149.2" y="137.7">10K</text>
<text x="161.9" y="138.1">10K</text>
<text x="132.8" y="150" transform="rotate(-90 132.8 150)">K38</text>
<text x="115.2" y="150.4" transform="rotate(-90 115.2 150.4)">K38</text>
<text x="151.4" y="152.3" transform="rotate(-90 151.4 152.3)">K38</text>
<text x="170.4" y="151.8" transform="rotate(-90 170.4 151.8)">K38</text>
<text x="156.3" y="166.5">K1N</text>
<text x="170.2" y="166.5">K1N</text>
<text x="107.6" y="168.4">K1N</text>
<text x="121.5" y="168.4">K1N</text>
<text x="134.7" y="168.8" transform="rotate(-90 134.7 168.8)">100K</text>
<text x="146.2" y="170.1" transform="rotate(-90 146.2 170.1)">100K</text>
<text x="118.9" y="182.5" transform="rotate(-90 118.9 182.5)">K84</text>
<text x="132.9" y="182.8">K84</text>
<text x="146.8" y="182.3">K84</text>
<text x="160.1" y="183.6" transform="rotate(-90 160.1 183.6)">100K</text>
<text x="171.3" y="180.6" transform="rotate(-90 171.3 180.6)">K84</text>
<text x="107.2" y="186.8" transform="rotate(-90 107.2 186.8)">100K</text>
</g>
</svg>
